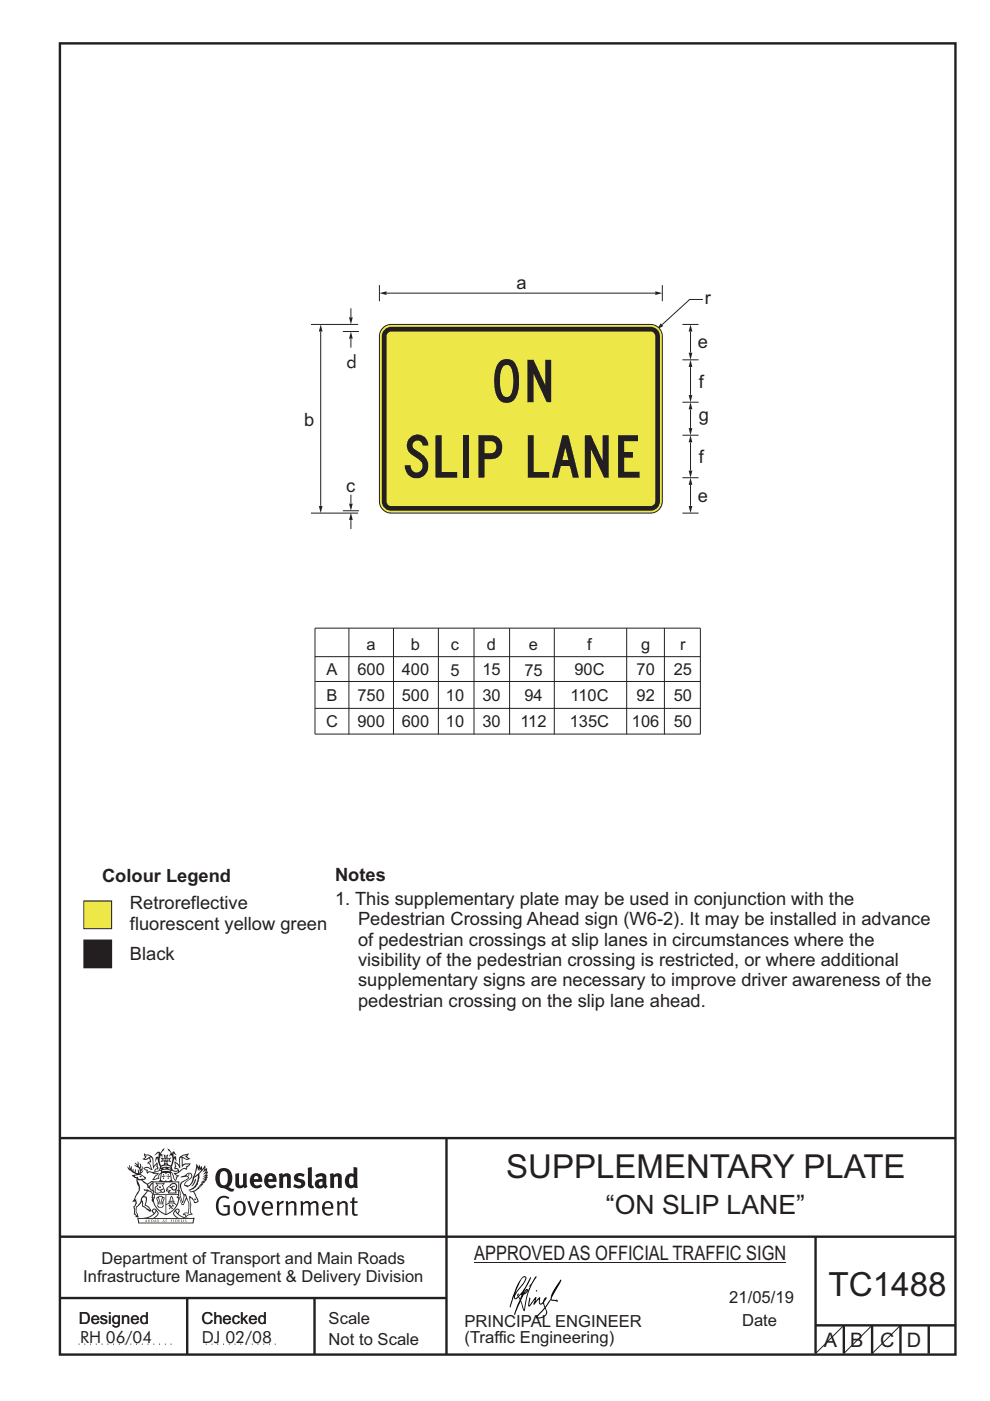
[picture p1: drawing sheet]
<svg xmlns="http://www.w3.org/2000/svg" width="210mm" height="297mm" viewBox="0 0 210 297" stroke-linecap="round" stroke-linejoin="round" font-family="sans-serif">
<g fill="none" stroke="#231f20" stroke-width=".51">
<path d="M12.7 9.2h190v278h-190zM12.7 241.3h189.9M94.7 241.4v45.8M12.7 275.2h82M12.7 262.2h190.1M39.7 275.2v12M66.7 275.2v12M173 262.2v24.8M173 281h29.7M179 281v6M185 281v6M191 281v6"/>
<path d="M197 281v6"/>
</g>
<g fill="#231f20">
<path d="M47 248.5a2.55 2.55 0 0 0 0 2.6l.3 .2a.81 .81 0 0 0 1-.9v-.6a1.04 1.04 0 0 0-1.1-1.5zM46.3 248.1a1.82 1.82 0 0 1 2.1-.2 1.82 1.82 0 0 1 .9 1.9 2.29 2.29 0 0 1-.8 1.9l.7 .3h.5l-.2 .6a2.87 2.87 0 0 1-2-.7 2.12 2.12 0 0 1-1.7-3.1z" fill-rule="evenodd"/>
<path d="M49.9 248.9l.8-.2v2a.46 .46 0 0 0 .2 .6 .46 .46 0 0 0 .7-.3v-2.1l.7-.2v2.4l.2 .5-.6 .4-.2-.3a1.02 1.02 0 0 1-1.2 .2 1.02 1.02 0 0 1-.6-1.1z" fill-rule="evenodd"/>
<path d="M54 249.5l-.1 .5h.9a.49 .49 0 0 0-.2-.6 .49 .49 0 0 0-.6 .1zM53.4 249.1a1.34 1.34 0 0 1 1.6-.2 1.34 1.34 0 0 1 .6 1.5v.2h-1.7a.77 .77 0 0 0 .5 .8 .77 .77 0 0 0 .9-.4l.3 .5a1.59 1.59 0 0 1-2.1 .2 1.59 1.59 0 0 1-.4-2z" fill-rule="evenodd"/>
<path d="M57 249.5l-.1 .5h.9a.49 .49 0 0 0-.2-.6 .49 .49 0 0 0-.6 .1zM56.4 249.1a1.34 1.34 0 0 1 1.6-.2 1.34 1.34 0 0 1 .7 1.5v.2h-1.8a.77 .77 0 0 0 .5 .8 .77 .77 0 0 0 .9-.4l.3 .5a1.59 1.59 0 0 1-2 .2 1.59 1.59 0 0 1-.5-2z" fill-rule="evenodd"/>
<path d="M59.1 248.9l.8-.2 .1 .4a.95 .95 0 0 1 1-.3 .95 .95 0 0 1 .7 .8v2.3h-.8v-2.3a.46 .46 0 0 0-.8 .1v2.2h-.9z" fill-rule="evenodd"/>
<path d="M62.5 249.1a1.75 1.75 0 0 1 2.1-.1l-.2 .5-.6-.2a.43 .43 0 0 0-.6 .3l.4 .3a1.04 1.04 0 0 1 1.2 1.1 1.04 1.04 0 0 1-1.4 1l-1.2-.4 .3-.6 1 .4 .4-.4a.88 .88 0 0 0-1-.5l-.4-.2-.1-.4z" fill-rule="evenodd"/>
<path d="M65.3 247.6l.8-.2 .1 3.8 .2 .2 .2 .5a.88 .88 0 0 1-1-.1 .88 .88 0 0 1-.3-1z" fill-rule="evenodd"/>
<path d="M67.8 250.6a.43 .43 0 0 0-.1 .7 .43 .43 0 0 0 .7-.1v-.7zM66.8 249.2a1.7 1.7 0 0 1 2.4 .1v1.8l.3 .4-.4 .5-.5-.3a1.03 1.03 0 0 1-1.7-.2 1.03 1.03 0 0 1 .8-1.5h.7v-.4a.8 .8 0 0 0-1.2 .1z" fill-rule="evenodd"/>
<path d="M69.9 248.9l.8-.2 .1 .4a.95 .95 0 0 1 1-.3 .95 .95 0 0 1 .7 .8v2.3h-.8v-2.3a.46 .46 0 0 0-.8 .1v2.2h-.8z" fill-rule="evenodd"/>
<path d="M74.3 249.5a1.48 1.48 0 0 0 0 1.7h.4l.3-.1v-1.5l-.3-.2zM75 247.4l.8 .1 .1 4.4h-.7l-.1-.2a1.26 1.26 0 0 1-1.4 0 1.26 1.26 0 0 1-.6-1.3 1.29 1.29 0 0 1 .5-1.3 1.29 1.29 0 0 1 1.4-.2z" fill-rule="evenodd"/>
<path d="M46.4 253.9a1.72 1.72 0 0 1 2.2 0l-.2 .3a1.24 1.24 0 0 0-1.4-.2 1.24 1.24 0 0 0-.7 1.4 1.49 1.49 0 0 0 1.3 2l.7-.2v-1.3h-.9l-.1-.4h1.4v1.9a1.93 1.93 0 0 1-2.2 0 1.93 1.93 0 0 1-.7-2.2l.2-.7z" fill-rule="evenodd"/>
<path d="M50.3 255.1a1.65 1.65 0 0 0 .3 2.2 .99 .99 0 0 0 1-1.4 .78 .78 0 0 0-.4-.8 .78 .78 0 0 0-.9 0zM50 254.9a1.33 1.33 0 0 1 1.6-.1 1.33 1.33 0 0 1 .5 1.4 1.31 1.31 0 0 1-1.3 1.6 1.31 1.31 0 0 1-1.3-1.6l.1-.6z" fill-rule="evenodd"/>
<path d="M52.5 254.7l.4-.1 .9 2.6 .8-2.5h.5l-1.1 3h-.5z" fill-rule="evenodd"/>
<path d="M56.2 255.2l-.2 .7h1.4a.7 .7 0 0 0-.3-.8 .7 .7 0 0 0-.9 .1zM55.9 255a1.22 1.22 0 0 1 1.5-.2 1.22 1.22 0 0 1 .5 1.5h-1.9a.93 .93 0 0 0 .5 1 .93 .93 0 0 0 1.2-.2l.1 .3a1.44 1.44 0 0 1-1.7 .1 1.44 1.44 0 0 1-.6-1.7z" fill-rule="evenodd"/>
<path d="M58.7 254.7l.4-.1 .1 .5 .4-.4 .6-.1-.2 .6a.66 .66 0 0 0-.8 .6v1.9h-.4z" fill-rule="evenodd"/>
<path d="M60.6 254.8l.4-.2 .1 .5a.94 .94 0 0 1 1-.5 .94 .94 0 0 1 .8 .8v2.3h-.5l-.1-2.5a.81 .81 0 0 0-1.2 .3v2.2h-.4z" fill-rule="evenodd"/>
<path d="M63.7 254.7l.5-.1 .1 .5 .4-.3a.78 .78 0 0 1 1.1 .3 .9 .9 0 0 1 1-.5 .9 .9 0 0 1 .7 .8v2.3h-.4l-.1-2.5a.67 .67 0 0 0-1.1 .3v2.2h-.5v-2.4l-.4-.2-.7 .4v2.2h-.5z" fill-rule="evenodd"/>
<path d="M69 255.2l-.2 .7h1.4a.7 .7 0 0 0-.3-.8 .7 .7 0 0 0-.9 .1zM68.7 255a1.22 1.22 0 0 1 1.5-.2 1.22 1.22 0 0 1 .5 1.5h-1.9a.93 .93 0 0 0 .5 1 .93 .93 0 0 0 1.2-.2l.1 .3a1.44 1.44 0 0 1-1.7 .1 1.44 1.44 0 0 1-.6-1.7z" fill-rule="evenodd"/>
<path d="M71.4 254.8l.5-.2 .1 .5a.94 .94 0 0 1 1-.5 .94 .94 0 0 1 .7 .8v2.3h-.4l-.1-2.5a.81 .81 0 0 0-1.2 .3v2.2h-.5z" fill-rule="evenodd"/>
<path d="M74.7 253.9l.5-.1v.9h.7l-.1 .4h-.7l.1 2.1 .1 .2h.5l.1 .3a.75 .75 0 0 1-1.2-.6v-2h-.4v-.4h.4z" fill-rule="evenodd"/>
<path d="M30.8 244.9l1.1 .3-.9 .5h-.4l.5-.5zM31.8 245.5l.2-.1a2.44 2.44 0 0 1 .4 1.9l.1 .5 .7-1-.1 .6 .3 .3a.57 .57 0 0 0-.6 .8l-1-.2-.5 .2 .1-.5-.7-.3 .6-.1 1 .5 .1-.1-.6-1.3-.2-.1 .5-.1zM30.7 244.4l-.2 .5 .3 .4-.6 .4a1.04 1.04 0 0 0 1.4-.1l.2 .6-.4 .1-.2 .4a.94 .94 0 0 1 .9 1.1l-.2-.1a1.16 1.16 0 0 0-1.5-.1l.3 .4 .4 .2 .1 .5 .2 .1v-.2a.94 .94 0 0 1 1.1 .3h.9l-1.2 1.2a1.13 1.13 0 0 0 1.2-.2l.4-.1-.1-.4 .5-.7a.83 .83 0 0 0-.6 1l-.3-.1-.7 .4 1.1-1.4-.5 .2-.5-.1 1.3-.5-.2-.2-.8 .4v-.3l.2-.2 .3 .1 .1-.3-.2-.4v-.6l-.2-.3-.6 .9v-.7a1.42 1.42 0 0 0-1.7-1.8z" fill-rule="evenodd"/>
<path d="M38.5 245.3l.5-.3 .7-.1-.6 .3 .8 .5h-.3zM38.3 245.5h.2l.1 2a1.69 1.69 0 0 1 1.5-.7l-.7 .5 .1 .5a1.1 1.1 0 0 0-1.5 .6l-.1-.5-.2-.2h-.5l.2-.4-.2-.7a1.42 1.42 0 0 1 .8 1.1l.2-.1zM37.1 246.2l.1 1-.2 .3v.5l.6-.1 .1 .2a.96 .96 0 0 1-1.1-.1l-.1 .1a1.06 1.06 0 0 0 1.3 .2v.1a.72 .72 0 0 1-1 .2l.3 .5 .6 .2-.4 .2-.1 .7-.3-.4-.3-1.1-.4-.4 .4 .9a1.54 1.54 0 0 0 .6 1.2l.2-.3a.58 .58 0 0 1 .5-.7l.1-.2h-.3l-.4-.3 .9-.5a.93 .93 0 0 1 1.1-.5l.1 .2 .2-.2 .1-.5a.99 .99 0 0 0 .7-.8l-1.3 .1-.4 .2v-1.4l.9 .4 .8-.3h-.3l-.5-.4 .4-.7-.7 .2a1.46 1.46 0 0 0-1.3 2.1v.4l-.2-.4z" fill-rule="evenodd"/>
<path d="M35.6 248.9l.2 .1-.1 .3 .3 .1h-.3v.6l-.1-.6h-.3l.3-.1z" fill-rule="evenodd"/>
<path d="M34.6 248.9l.2 .1-.1 .3 .4 .1h-.4v.6l-.1-.6h-.3l.3-.1z" fill-rule="evenodd"/>
<path d="M34.3 248.8a.57 .57 0 0 1 .9 .2 .57 .57 0 0 1 .9-.2l.2 1.4h-.2a.57 .57 0 0 1-.9 0 .69 .69 0 0 1-1.1 0zM34.2 248.1l-.3 2.1-.2 .4h2.9l-.2-.4-.2-2.1h-.2v.3l-.8-.2-.9 .2 .1-.3z" fill-rule="evenodd"/>
<path d="M34.2 252.4a.3 .3 0 0 0 .6 0 .3 .3 0 0 0-.6 0zM33.3 251l.3 .2-.3 .4a.79 .79 0 0 0 0 1.3l.8-.2-.1-.3a.55 .55 0 0 1-.7-.6h.1l.1 .3 .4 .1 .8-.2-.4-.7 .4-.3-.7 .1zM33 250.7l1.1 .2 .9-.2-.4 .7 .4 1.1a.56 .56 0 0 1-.8 .3l-.2 .1a.73 .73 0 0 1-.9 .1 .73 .73 0 0 1-.3-.9v-.4l.5-.4z" fill-rule="evenodd"/>
<path d="M35.6 251.9l.7-.5a.58 .58 0 0 1 1-.1 .58 .58 0 0 1-.5 .9l-.2-.3a.43 .43 0 0 1 .6-.3v-.1a.57 .57 0 0 0-.8 .2l-.2-.1-.3 .1 .4 .2a.55 .55 0 0 0 .9 .4v.5h-1.3l.3-.4-.1-.1-.6 .1 .2-.2-.2-.1zM35.4 251.8l-.1 .2a.39 .39 0 0 0 .2 .6h.3l-.2 .4h1.9l-.1-.7a.86 .86 0 0 0-.1-1.4 .86 .86 0 0 0-1.3 .4z" fill-rule="evenodd"/>
<path d="M36 254.8h.8v.2h-.8zM36.4 253.8l.2 .8h-.4zM36.4 253.5l-.3 .5-.1 .6h-.2v.4l-.7 .4 .1 .2a1.48 1.48 0 0 1 2.2 .1l.2-.1-.6-.5v-.5h-.2l-.1-.6z" fill-rule="evenodd"/>
<path d="M35.8 255.4l.3 .1 .2 .3 .3-.2-.2-.2a.38 .38 0 0 1 .4 .5l-.1-.2-.3 .2 .3 .3-.3 .2-.1-.4-.4 .4-.1-.2 .4-.3-.2-.1-.1 .1z" fill-rule="evenodd"/>
<path d="M34.5 254h.2v.2l-.3 .6h-.1zM33.6 255.3h.9v.2a.55 .55 0 0 1-.8 .4v-.2l-.2-.1zM33.4 254h.2l.2 .8h-.2zM33.6 255h.8l.1 .1-.8 .1zM33.8 253.7h.5l-.2 1.1h-.2zM33.3 253.8l-.1 .3 .3 1.1a.48 .48 0 0 0-.1 .6 .48 .48 0 0 0 .4 .2h.6a.49 .49 0 0 0 .2-.8l.3-1.1-.1-.3a1.42 1.42 0 0 0-1.5 0z" fill-rule="evenodd"/>
<path d="M33.6 251.5l.5 .1 .1 .3h-.4z" fill-rule="evenodd"/>
<path d="M41.3 250.1l.3-.2-.2 .9-.6 .7h-.2l.5-.7z" fill-rule="evenodd"/>
<path d="M39.7 249l.3-.2 .5 .2a.88 .88 0 0 1-.6 1.1 1.22 1.22 0 0 0-.8 1.3l.5 .2a.72 .72 0 0 0 .9-.4l.5-.8 .2-.6 .8-.6v.3a2.85 2.85 0 0 1-2 2.8l.1 .1a2.13 2.13 0 0 0 1.9-1.5l-.1-.2a2.01 2.01 0 0 0 .3-1.8l1.2-1.3-.4 1 .7-.5-.7 1 .8-.4-.8 .8 .7-.1-.9 .5 .8-.1-.8 .4h.7l-.8 .3 .3 .2h-.4l.2 .3h-.4l.2 .3h-.4l.1 .3h-.1a2.16 2.16 0 0 1-2 1l.1 .2h.4a.76 .76 0 0 1 .7 .7l.5 1.2-.6 .2a1.45 1.45 0 0 0-1.2-1.3l.3 1.8-.1 1.8 .4 .3a1.07 1.07 0 0 0-1.2 .4v-.3l-.5-.2a.87 .87 0 0 1 1-.1l.1-.7a4.4 4.4 0 0 0-.6-3.1l-.1-.3h-.2a2.16 2.16 0 0 1-.7-2.2l.3-.3 1.2-.8a.55 .55 0 0 0-.4-.8zM37.8 252.4a.76 .76 0 0 1 .3 1.1l.6 1.6 .4-1.7 .2 .1a.61 .61 0 0 1-.1 .9l-.3 .9h-.2l-.7-1.6-.3 .1a1.18 1.18 0 0 0 .1-1.4zM41.8 247.5l.2 .8 .3-.6v.6l.3-.5a1.9 1.9 0 0 1-1.1 1.4l-.3 .3zM38.2 249.6l1.4-.1 .2 .1v.3l-.5 .3a1.26 1.26 0 0 0-1 1.9l.2 .6a1.84 1.84 0 0 1 .2 2.1l-.4-1.3a.96 .96 0 0 0-.4-1.3l-.4 .3a.78 .78 0 0 1-.1 1.2l.2 .3h.4l.4 1.1a.38 .38 0 0 0 .2 .4 .38 .38 0 0 0 .4-.1l.6-1.2a2.94 2.94 0 0 1 .3 2.5v.4h-.8l-.3 .4v.2l.4-.1 .1 .4 .2 .1a1.02 1.02 0 0 1 1.3-.5l-.1-.4-.3-.1 .2-1.8-.3-1.3 .1 .1a1.14 1.14 0 0 1 .7 .9 .63 .63 0 0 0 .9-.2 .63 .63 0 0 0-.2-.9l-.6-1.2 .9-.6 .2-.3 .2-.1v-.2h.3l-.1-.3h.4l-.1-.3 .5-.1-.2-.2 .5-.4 .1-.2h-.3l.5-.5-.3 .1 .3-.6-.4 .1 .4-.5v-.3l-.3 .2 .1-.6v-.3l-.4 .3-.1-.8-.5 .8-.2-.7-.2 .4-.3-.7-.1 .6-.5-.8-.1 1.4-.7 1.9a1.81 1.81 0 0 1-.9 1.4l-.6-.2a1.75 1.75 0 0 1 1.1-1.2 .75 .75 0 0 0 .1-1.3 .75 .75 0 0 0-1.2 .5z" fill-rule="evenodd"/>
<path d="M41.2 254.1h.3l.1 .3h-.4z" fill-rule="evenodd"/>
<path d="M29.4 258.4h11.6l-.2 .8h-11.3zM31.3 258.2l.5-.1a2.48 2.48 0 0 0 1.4-1.3l.2 .5-.5 .6-.4 .3zM32.5 256.6l.3-.2 .2 .2-.3 .6zM37.2 256.8a2.65 2.65 0 0 0 1.8 1.4h-1.1l-.5-.3-.5-.6zM37.4 256.6l.2-.2 .3 .2-.3 .6zM29.2 258.2l.1 1.2h11.7l.3-1.1-.2-.1a4.1 4.1 0 0 1-3.3-.9l.3-.4-.1-.5a1.06 1.06 0 0 0-1.3 .9l.2 .4 .6 .5h-4.7l.3-.1a.84 .84 0 0 0 .6-.7 .84 .84 0 0 0-.5-.9l-.3-.2-.5 .1-.1 .5 .3 .4a4.2 4.2 0 0 1-3.4 .9z" fill-rule="evenodd"/>
<path d="M31 258.7l.1 .2h-.2zM31 258.6l-.3 .5 .4-.1 .2 .1z" fill-rule="evenodd"/>
<path d="M31.3 258.6h.2v.4a.25 .25 0 0 0 .3-.1 .25 .25 0 0 0-.1-.3h.1a.29 .29 0 0 1 0 .4 .29 .29 0 0 1-.4 0 .29 .29 0 0 1 0-.4z" fill-rule="evenodd"/>
<path d="M32.2 258.6a.22 .22 0 0 1 .3 .2 .22 .22 0 0 1-.3 .2zM32 258.6v.5a.33 .33 0 0 0 .5-.1 .33 .33 0 0 0 0-.4 .33 .33 0 0 0-.5 0z" fill-rule="evenodd"/>
<path d="M32.9 258.7l.1 .2h-.2zM32.9 258.6l-.2 .5 .3-.1 .2 .1z" fill-rule="evenodd"/>
<path d="M33.3 258.6h.2v.2l.3-.2-.2 .2 .2 .3-.3-.2-.1 .2h-.1l.2-.3z" fill-rule="evenodd"/>
<path d="M34.7 258.7l.1 .2h-.2zM34.7 258.6l-.3 .5 .4-.1 .2 .1z" fill-rule="evenodd"/>
<path d="M35 258.6h.4h-.1v.5h-.2l.1-.5z" fill-rule="evenodd"/>
<path d="M36.2 258.6h.3h-.2v.2h.2h-.2l.1 .3h-.2z" fill-rule="evenodd"/>
<path d="M36.7 258.6h.2v.5h-.2z" fill-rule="evenodd"/>
<path d="M37.3 258.6a.22 .22 0 0 1 .3 .2 .22 .22 0 0 1-.3 .2zM37.1 258.6v.5a.33 .33 0 0 0 .5-.1 .33 .33 0 0 0 0-.4 .33 .33 0 0 0-.5 0z" fill-rule="evenodd"/>
<path d="M37.8 258.6h.3h-.1v.2h.1h-.1v.2l.1 .1h-.3z" fill-rule="evenodd"/>
<path d="M38.3 258.6h.3l-.1 .4 .2 .1h-.3z" fill-rule="evenodd"/>
<path d="M38.9 258.6h.2v.5h-.2z" fill-rule="evenodd"/>
<path d="M39.3 258.6h.2l-.2 .1 .2 .2-.1 .2h-.1v-.2l.2 .1z" fill-rule="evenodd"/>
<path d="M34.2 247.4a1.51 1.51 0 0 1 2 .2 2.66 2.66 0 0 0-2.1 0zM35.7 247.6l.4 .2 .1 .2-.4-.1zM34.6 247.6h.4l.2 .2h-.4zM34 247.9l.3 .1-.3 .1zM34.9 246.9l.3-.2 .2 .2zM34.9 245.7h.2v.3h-.2zM35 245.1l.2 .2 .2-.2-.1 .4h-.2zM35.1 246.3h.2l.1 .4-.2-.2-.2 .2zM35.3 245.7h.2v.3h-.2zM34.4 245.7l.3 .1v.2l-.3 .1 .2-.2zM35.7 245.8l.3-.1-.2 .2 .2 .2-.4-.1zM32.7 244.9l1-.5-.1 1-.2-.2-.4 .2-.2 1.1 .5-1 .2 .9a1.84 1.84 0 0 1 .3 1.7l.4 .1a2.48 2.48 0 0 1 2.2 .1l.2-.3-.2-.7 .7-1.7 .4 .6-.2-1-.2-.1-.2 .3v-.9l.6 .4-.6-.8-.3 .1-.1 .4-.5-.8-.5-.3 .2 .4 .5 .6-.4 .7 .4-.3a2.06 2.06 0 0 1 0 2.2l-.6-.2-.1-.6 .1-.1 .8 .2-.4-.5 .4-.5-.7 .2-.2-.2 .2-.7-.5 .4-.5-.4 .2 .7-.2 .2-.7-.2 .4 .5-.4 .5 .7-.2 .2 .1-.2 .6-.5 .2a2.02 2.02 0 0 1 0-2.2l.3 .5-.1-.6-.3-.1 .8-1.3-.5 .4-.4 .7-.2-.3a.8 .8 0 0 0-.8 .5z" fill-rule="evenodd"/>
<path d="M29.2 250.1l.3 .2a.61 .61 0 0 1 .8 .3l.3 .2a.8 .8 0 0 1 .6 1l.4 .1 .5 .5a1 1 0 0 1 .5 1.1l-.1 .7v-.5h-.1a.96 .96 0 0 0-.8-1.3l-.3-.2h-.6l-.1-.1-.2 .1 .2 .3h.5l-1.1 1.4-.2 .9-.4 .6a1.33 1.33 0 0 0-.5 1.8l.2 .5a1.26 1.26 0 0 1-.5-1.4l-.1-.4a1.56 1.56 0 0 0 .4-1.7l-.3 .2 .2-.5a3.2 3.2 0 0 0 .7-3zM30.4 253.9h.4a2.06 2.06 0 0 1-.1 1.6l.7 .5 .4 .4-.6-.1-.8-.6-.1-.9a.51 .51 0 0 1 .1-.9zM28.6 249.3a1.52 1.52 0 0 1 2.1 .6l-1.1 .1-.2-.1-.2-.4-.4 .1zM27.5 247v.8l-.3-.4-.2 .1a3.1 3.1 0 0 0 2 1.5l-1 .1 .5 .6 .5 .1v1.1a1.84 1.84 0 0 1-.2 2.5l-.4 .9-.4 .4 .3 .1 .4-.1 .1 .4-.2 .5-.3 .2 .1 1.8 .2-.1 .2 .6h.2l.4-.1-.1-.5a1.3 1.3 0 0 1-.1-1.7l.8-1 .2 1.1 .6 .2 .4 .5 .2-.1 .2 .4 .5-.1a1.85 1.85 0 0 0-1.2-1.4l.1-.2a1.39 1.39 0 0 0 0-1.5l-.5-.1 .5-.5a.66 .66 0 0 1 .9-.4 .66 .66 0 0 1 .3 .9l-.1 .4 .2-.1v.2l-.2 .3 .2 .5 .2-.3a2.24 2.24 0 0 0 .1-2.2 .73 .73 0 0 1-.7-.7 .73 .73 0 0 1 .5-.7l.1-.2a.94 .94 0 0 0-.9 .8 .48 .48 0 0 1-.1-.5 .48 .48 0 0 1 .5-.3l.5-.3a.51 .51 0 0 0-.8 .2l-.5 .3-1-.8 .6-.1 .1-.5-1.1-.7 .5-.5v-.3l-.5 .4 .1-.2a.69 .69 0 0 0 .2-1v.5l-.3 .2 .1-1.1-.3-.2 .1 .6-.1 .2-.4-1.2v.6l-.7-.3 .6 .6-.6-.2 .2 .3a1 1 0 0 1 .8 1.5l-.2-.8v.8l-.5-.2-.1-.7-.2 .6-.2-.1v-.6l-.2 .4-.2-.2 .1-.7-.2 .5z" fill-rule="evenodd"/>
<path d="M29.5 249.5l.3-.2 .3 .3z" fill-rule="evenodd"/>
<path d="M32.4 250.5h5.6v2l-.2-.1v-1.7h-5.2v2.5h5.2v-.8l.1 .2-.1 1.1v-.3h-2.5v4a4.1 4.1 0 0 0 2.6-3.6l.1-.1a4 4 0 0 1-2.8 3.9 4.2 4.2 0 0 1-2.8-4.7l.1 1.3 .1-.2a3.8 3.8 0 0 0 2.5 3.4v-4h-2.5l-.2-.9z" fill-rule="evenodd"/>
<circle cx="40" cy="249.1" r=".17"/>
</g>
<path d="M100.6 267.7h66.2" fill="none" stroke="#231f20" stroke-width=".21"/>
<g fill="#010202">
<path d="M111.6 273.7l.2-.2-.5 .7zM110.4 274.5l.2 .1-.3 .7-.2-.4zM110.9 270.9h.5a9.3 9.3 0 0 1-2 3.1l-.1 .3 1-2.6zM110.6 271a14.7 14.7 0 0 0-2.2 4.9l-.3 1.2 .1 .1 .8-2.3a.42 .42 0 0 0 .2 .6 .42 .42 0 0 0 .6-.3l.2-.1 .2 .5-1.1 3.1 .2 .1 1.1-2.9 .6 1.9 .2 .2 .2-.5a13.5 13.5 0 0 1 2-6.2l.4-.5-.1-.2-1.6 2.1 .4-.1a14.9 14.9 0 0 0-1.3 5.1l-.4-1.2a1.39 1.39 0 0 1 .2-1.8l.1-.2a.92 .92 0 0 0 .8-1.2 .75 .75 0 0 0-.8 .7l-.1 .2 1.6-3.4h-.1l-.4 .7a10.5 10.5 0 0 1-2.2 3.3l.2-.5a.32 .32 0 0 0-.4 .2 .32 .32 0 0 0 .1 .4l-.5 .4a3.2 3.2 0 0 1 1.1-2.3l.5-.6a2.49 2.49 0 0 0 .7-1.6l-.4-.2z" fill-rule="evenodd"/>
<path d="M115.6 277.5a1.15 1.15 0 0 1 .1 1.3 1.15 1.15 0 0 1-1.2 .5h-.6zM112.2 275.1l-.2 1.7 .2 .2 1.2-1.5-.2 1.1 1.1-1.2a.94 .94 0 0 0 .4 1.2l.5-.3 .3 .9-1.2 1.3a.98 .98 0 0 0-.5 1 1.9 1.9 0 0 0 2.3-1.3l-.1-.2a1.02 1.02 0 0 1 .2-1.4l.6-1 1.5 .3-.2-.4v.2l-1.1-.2v-.2l2-3.6 .1-.2-.2-.2-1.7 2.7a6.6 6.6 0 0 1-1.6 3l-.1-.2a1.01 1.01 0 0 1 .4-1.4l.1-.2-.3-.1-.4 .4-.1 .5-.6 .4-.1-.4 .1-.9-.2-.1-.9 1 .3-1h-.2l-1.4 1.8 .3-1.5v-.1z" fill-rule="evenodd"/>
<path d="M113.7 273.6l.3 .2h-.3z" fill-rule="evenodd"/>
</g>
<path d="M16.7 285h20.3M43.6 285h15.1" fill="none" stroke="#231f20" stroke-width=".21" stroke-dasharray=".2 1" stroke-linecap="butt"/>
<path d="M179 281l-6 6" fill="none" stroke="#231f20" stroke-width=".21"/>
<path d="M17.8 191h5.9v5.9h-5.9z" fill-rule="evenodd" fill="#ede748"/>
<path d="M17.8 191h5.9v5.9h-5.9z" fill="none" stroke="#231f20" stroke-width=".21"/>
<path d="M17.8 199.3h5.9v5.9h-5.9z" fill-rule="evenodd" fill="#231f20"/>
<g fill="none" stroke="#231f20" stroke-width=".21">
<path d="M149.1 63.5h-2.8l-5.9 5.3M66.8 139.2h81.7M74 133.2v22.5M83.5 133.2v22.5M93 133.2v22.5M100.5 133.2v22.5M108.1 133.2v22.5M117.6 133.2v22.5M132.9 133.2v22.5M140.9 133.2v22.5M66.8 150.2h81.7M66.9 144.5h81.6"/>
<path d="M148.5 155.6h-81.7v-22.4h81.7v22.5M17.8 199.3h5.9v5.9h-5.9zM185 281l-6 6"/>
</g>
<path d="M140.2 68.6l.5 .5-1.4 .8z" fill="#231f20"/>
<path d="M82 62.2h56.9" fill="none" stroke="#231f20" stroke-width=".21"/>
<g fill="#231f20">
<path d="M139 61.8l1.5 .4-1.5 .3z"/>
<path d="M80.5 62.2l1.5-.4v.7z"/>
</g>
<path d="M140.5 60.4v3.5M146.5 102.8v4.4" fill="none" stroke="#231f20" stroke-width=".21"/>
<g fill="#231f20">
<path d="M146.5 101.3l.4 1.5h-.8z"/>
<path d="M146.1 107.3h.8l-.4 1.5z"/>
</g>
<path d="M146.5 70.3v4.4" fill="none" stroke="#231f20" stroke-width=".21"/>
<g fill="#231f20">
<path d="M146.5 68.8l.4 1.5h-.8z"/>
<path d="M146.1 74.8h.8l-.4 1.5z"/>
</g>
<path d="M146.5 86.8v3.9" fill="none" stroke="#231f20" stroke-width=".21"/>
<g fill="#231f20">
<path d="M146.5 85.3l.4 1.5h-.8z"/>
<path d="M146.1 90.8h.8l-.4 1.5z"/>
</g>
<path d="M146.5 93.8v5.9" fill="none" stroke="#231f20" stroke-width=".21"/>
<g fill="#231f20">
<path d="M146.5 92.3l.4 1.5h-.8z"/>
<path d="M146.1 99.8h.8l-.4 1.5z"/>
</g>
<path d="M146.5 77.8v5.9" fill="none" stroke="#231f20" stroke-width=".21"/>
<g fill="#231f20">
<path d="M146.5 76.3l.4 1.5h-.8z"/>
<path d="M146.1 83.8h.8l-.4 1.5z"/>
</g>
<path d="M80.5 60.4v3.5M144.7 76.3h3.5M144.7 68.8h3.5M144.7 92.3h3.5M144.7 85.3h3.5M74.4 110.3v1.8M144.7 101.3h3.5M144.7 108.8h3.5" fill="none" stroke="#231f20" stroke-width=".21"/>
<path d="M74.4 108.7l.4 1.5h-.8z" fill="#231f20"/>
<path d="M74.4 71.8v1.9" fill="none" stroke="#231f20" stroke-width=".21"/>
<path d="M74.4 70.3l.4 1.5h-.8z" fill="#231f20"/>
<path d="M74.4 104.9v1.8" fill="none" stroke="#231f20" stroke-width=".21"/>
<path d="M74 106.8h.8l-.4 1.5z" fill="#231f20"/>
<path d="M74.4 65.4v1.8" fill="none" stroke="#231f20" stroke-width=".21"/>
<path d="M74 67.3h.8l-.4 1.5z" fill="#231f20"/>
<path d="M66 68.8h10M68 70.3v36.9M72.7 70.3h3.4M66 108.8h10M72.7 108.3h3.4" fill="none" stroke="#231f20" stroke-width=".21"/>
<g fill="#231f20">
<path d="M68 68.8l.4 1.5h-.8z"/>
<path d="M67.6 107.3h.8l-.4 1.5z"/>
</g>
<path d="M81.4 69.3l1-.4 .6-.1h55a2.51 2.51 0 0 1 2.5 2.5v35a2.51 2.51 0 0 1-2.5 2.5h-55a2.51 2.51 0 0 1-2.5-2.5v-35a2.5 2.5 0 0 1 .9-2z" fill-rule="evenodd" fill="#ede748"/>
<path d="M81.4 69.3l1-.4 .6-.1h55a2.51 2.51 0 0 1 2.5 2.5v35a2.51 2.51 0 0 1-2.5 2.5h-55a2.51 2.51 0 0 1-2.5-2.5v-35a2.5 2.5 0 0 1 .9-2z" fill="none" stroke="#231f20" stroke-width=".21"/>
<path d="M81.6 69.9l.8-.5 .6-.1h55a2.01 2.01 0 0 1 2 2v35a2.01 2.01 0 0 1-2 2h-55a2.01 2.01 0 0 1-2-2v-35v-.5z" fill-rule="evenodd" fill="#231f20"/>
<path d="M82.3 70.6l.7-.3h55a1 1 0 0 1 1 1v35a1 1 0 0 1-1 1h-55a1 1 0 0 1-1-1v-35z" fill-rule="evenodd" fill="#ede748"/>
<path d="M191 281l-6 6" fill="none" stroke="#231f20" stroke-width=".21"/>
<g font-size="12.5" fill="#231f20">
<text x="104" y="85.3">ON</text>
<text x="85.3" y="101.3">SLIP LANE</text>
</g>
<text font-size="7.1" fill="#231f20" x="175.7" y="274.8">TC1488</text>
<text font-size="7" fill="#231f20" x="107.4" y="249.7">SUPPLEMENTARY PLATE</text>
<text font-size="5.6" fill="#231f20" x="128.5" y="257.4">“ON SLIP LANE”</text>
<g font-size="4.2" fill="#231f20">
<text x="100.6" y="267.2">APPROVED AS OFFICIAL TRAFFIC SIGN</text>
<text x="174.7" y="285.6">A</text>
<text x="180.3" y="285.6">B</text>
<text x="186.7" y="285.6">C</text>
<text x="192.3" y="285.6">D</text>
</g>
<g font-size="3.9" fill="#231f20">
<text x="109.6" y="61.3">a</text>
<text x="149.5" y="64.4">r</text>
<text x="148" y="73.9">e</text>
<text x="73.5" y="78.1">d</text>
<text x="148.2" y="82.3">f</text>
<text x="148.2" y="89.3">g</text>
<text x="64.5" y="90.2">b</text>
<text x="148.2" y="98.3">f</text>
<text x="73.4" y="104.3">c</text>
<text x="148" y="106.4">e</text>
<text x="21.6" y="186.9">Colour Legend</text>
<text x="71.1" y="191.8">1. This supplementary plate may be used in conjunction with the</text>
<text x="71.1" y="186.9">Notes</text>
<text x="27.6" y="192.8">Retroreflective</text>
<text x="27.6" y="197.1">fluorescent yellow green</text>
<text x="75.9" y="196.1">Pedestrian Crossing Ahead sign (W6-2). It may be installed in advance</text>
<text x="27.6" y="203.5">Black</text>
<text x="75.9" y="200.5">of pedestrian crossings at slip lanes in circumstances where the</text>
<text x="75.9" y="204.8">visibility of the pedestrian crossing is restricted, or where additional</text>
<text x="75.9" y="209.1">supplementary signs are necessary to improve driver awareness of the</text>
<text x="75.9" y="213.5">pedestrian crossing on the slip lane ahead.</text>
</g>
<g font-size="3.5" fill="#231f20">
<text x="77.8" y="137.7">a</text>
<text x="87.1" y="137.7">b</text>
<text x="95.6" y="137.8">c</text>
<text x="103.3" y="137.7">d</text>
<text x="112.2" y="137.8">e</text>
<text x="124.6" y="137.7">f</text>
<text x="136" y="137.7">g</text>
<text x="144.3" y="137.7">r</text>
<text x="69.3" y="143.2">A</text>
<text x="75.8" y="143.2">600</text>
<text x="85.2" y="143.2">400</text>
<text x="95.6" y="143.2">5</text>
<text x="102.3" y="143.2">15</text>
<text x="111.2" y="143.2">75</text>
<text x="121.8" y="143.2">90C</text>
<text x="135" y="143.2">70</text>
<text x="142.9" y="143.2">25</text>
<text x="69.3" y="148.6">B</text>
<text x="75.8" y="148.6">750</text>
<text x="85.2" y="148.6">500</text>
<text x="94.6" y="148.7">10</text>
<text x="102.3" y="148.6">30</text>
<text x="111.2" y="148.7">94</text>
<text x="121" y="148.6">110C</text>
<text x="135" y="148.6">92</text>
<text x="142.9" y="148.6">50</text>
<text x="69.2" y="154.1">C</text>
<text x="75.8" y="154.1">900</text>
<text x="85.2" y="154.1">600</text>
<text x="94.6" y="154.2">10</text>
<text x="102.3" y="154.1">30</text>
<text x="110.4" y="154.2">112</text>
<text x="120.9" y="154.1">135C</text>
<text x="134" y="154.1">106</text>
<text x="142.9" y="154.1">50</text>
<text x="21.5" y="267.9">Department of Transport and Main Roads</text>
<text x="17.7" y="271.8">Infrastructure Management &amp; Delivery Division</text>
<text x="16.7" y="280.6">Designed</text>
<text x="42.7" y="280.6">Checked</text>
<text x="69.7" y="280.6">Scale</text>
<text x="98.5" y="281.4">PRINCIPAL ENGINEER</text>
<text x="154.7" y="276.2">21/05/19</text>
<text x="157.4" y="281.2">Date</text>
<text x="17" y="284.8">RH 06/04</text>
<text x="42.8" y="284.8">DJ 02/08</text>
<text x="69.7" y="285.2">Not to Scale</text>
<text x="98.5" y="284.8">(Traffic Engineering)</text>
</g>
</svg>
